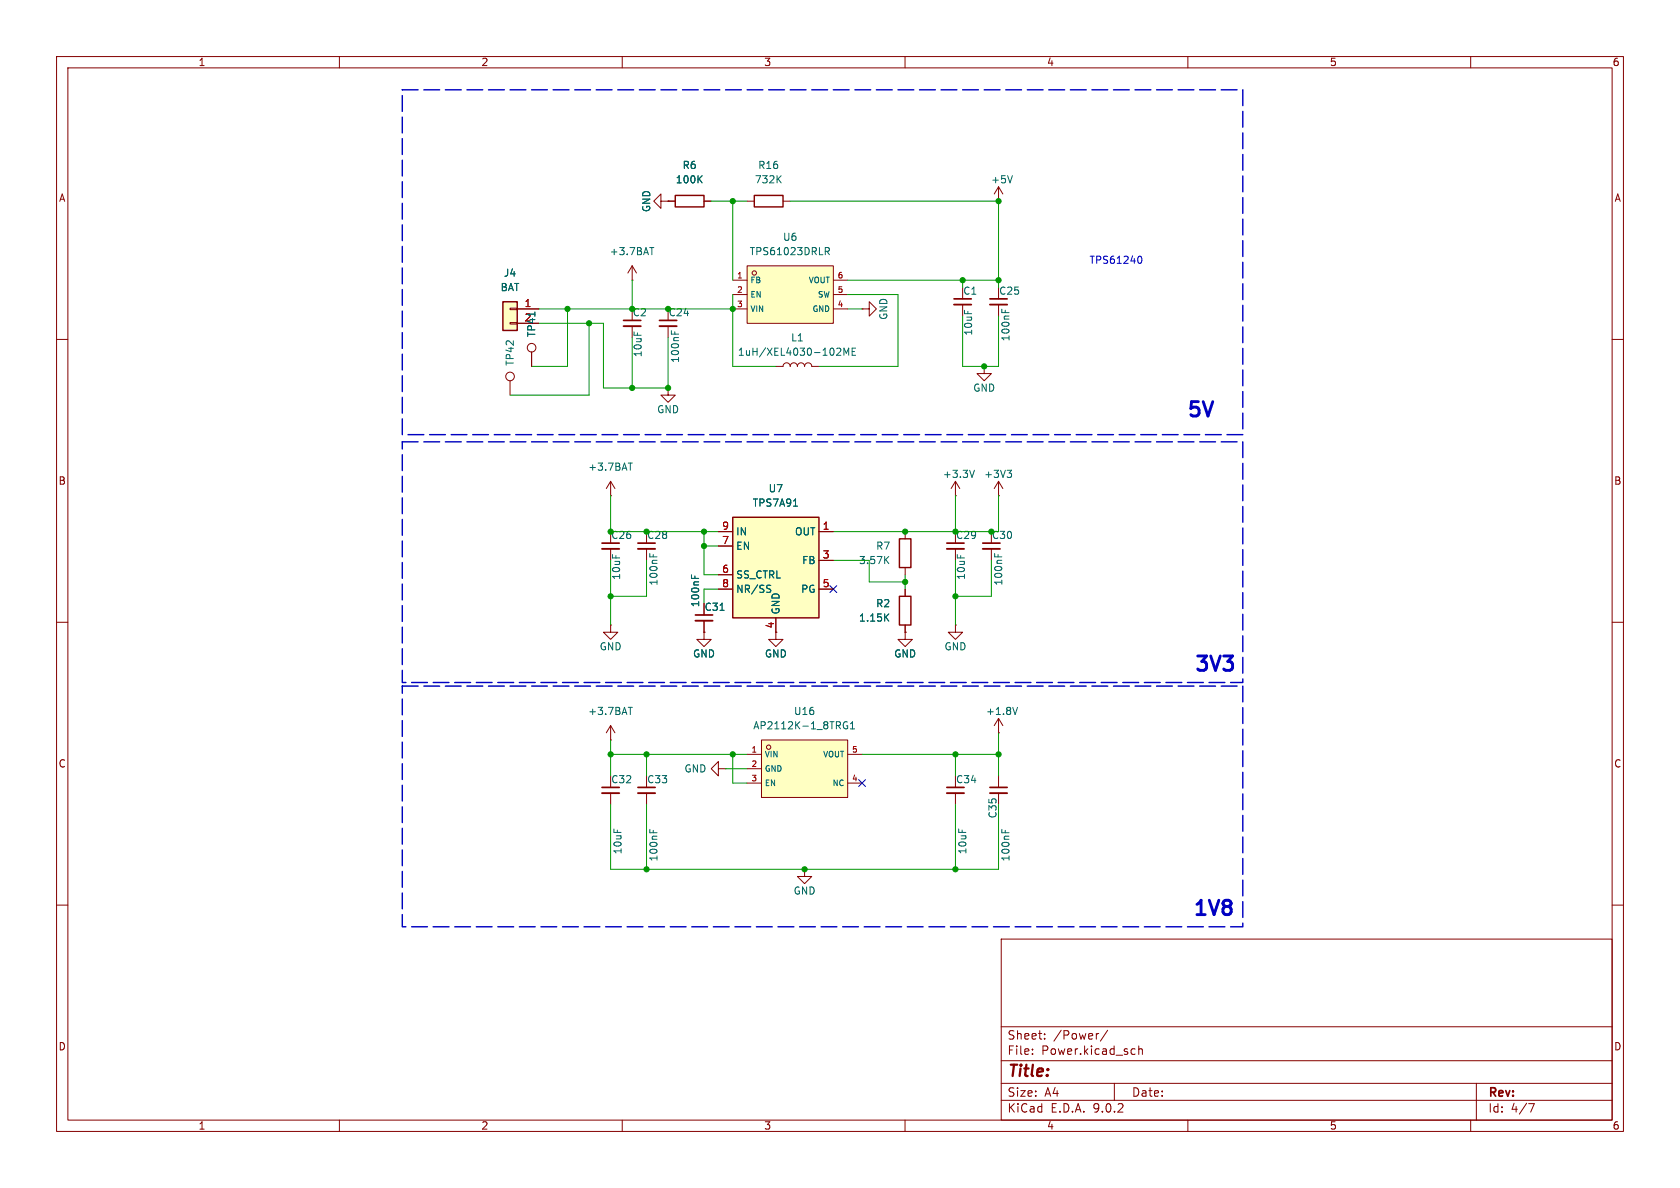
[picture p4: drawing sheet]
<svg xmlns="http://www.w3.org/2000/svg" width="297mm" height="210mm" viewBox="0 0 297 210" stroke-linecap="round" stroke-linejoin="round" font-family="sans-serif">
<g fill="none" stroke="#840000" stroke-width=".18">
<path d="M10 10h277v190h-277zM12 12h273v186h-273zM60 10v2M110 10v2M160 10v2M210 10v2M260 10v2M176.5 35.6h.1M176.5 33l-.7 1.3M176.5 33l.8 1.3M176.5 33v2.6M10 60h2"/>
<path d="M285 60h2M107.9 97v2.1M114.3 97v2.1M160 94v1.3M10 110h2M107.9 110.5v1.3h1.3l-1.3 1.2-1.2-1.2h1.2M107.9 110.5h.1M124.5 111.8v1.2h1.2l-1.2 1.3-1.3-1.3h1.3M124.5 111.8h.1M124.5 109.7v2.1M137.2 111.8v1.2h1.2l-1.2 1.3-1.3-1.3h1.3M160 111.8v1.2h-1.3l1.3 1.3 1.3-1.3h-1.3"/>
<path d="M160 111.8h.1M160 100.3v1.3M285 110h2M10 160h2M177 166h108v32h-108zM285 160h2M60 198v2M110 198v2M160 198v2M177 194.5h108M177 191.5h108M177 187.5h108"/>
<path d="M177 181.5h108M182.5 186.3v.1M182.5 185.5v.1M184.7 183.6v.1M184.7 182.8v.1M194.2 182.7l-.2 .1M195.8 182.1l-1.3 2M197 191.5v3M200.2 185.4l.5 .1M200.7 186.3l-.5 .1M201.3 185.5l.2-.1 .4 .1 .1 .9M201.3 184.9v1.5"/>
<path d="M210 198v2M260 198v2M261 191.5v6.5M270.2 195.1h1l-.6 1.5"/>
</g>
<path d="M106.4 96h3.1M112.8 96h3M122.9 108.7h3.1" fill="none" stroke="#840000" stroke-width=".3"/>
<path d="M106.4 97h3.1M112.8 97h3M122.9 109.7h3.1" fill="none" stroke="#840000" stroke-width=".33"/>
<path d="M179 31.1l-.4 1.2M114.9 97.8v.6M115.5 98v.4M156.6 98.9l.5 .7M157.1 98.4l-.7 .7M122.2 101.6v.7M122.9 101.8v.5M127.3 107.9h.7" fill="none" stroke="#006464" stroke-width=".18"/>
<path d="M159 95.3h2v5h-2z" fill="none" stroke="#840000" stroke-width=".25"/>
<path d="M129.5 91.4h15.3v17.8h-15.3z" fill="#ffffc2"/>
<path d="M129.5 91.4h15.3v17.8h-15.3zM159 105.4h2v5.1h-2z" fill="none" stroke="#840000" stroke-width=".25"/>
<g fill="none" stroke="#840000" stroke-width=".18">
<path d="M127 94h2.5M127 96.5h2.5M144.8 94h2.5M144.8 99.1h2.5M168.9 87.6h.1M168.9 85.1l-.8 1.3M168.9 85.1l.8 1.3M168.9 85.1v2.5M168.9 97v2.1M175.3 97v2.1M176.5 87.6h.1M176.5 85.1l-.7 1.3"/>
<path d="M176.5 85.1l.8 1.3M176.5 85.1v2.5M127 101.6h2.5M127 104.1h2.5M137.2 109.2v2.6M144.8 104.1h2.5M160 104.1v1.3M160 110.5v1.3M168.9 110.5v1.3h1.3l-1.3 1.2-1.3-1.2h1.3M168.9 110.5h.1M107.9 130.8h.1M107.9 128.3l-.7 1.2"/>
<path d="M107.9 128.3l.8 1.2M107.9 128.3v2.5M127 135.9v-1.3l-1.3 1.3 1.3 1.3v-1.3h1.3M128.3 135.9h.1M176.5 129.5h.1M176.5 127v2.5M176.5 127l-.7 1.3M176.5 127l.8 1.3M107.9 140.2v2M114.3 140.2v2M142.2 153.7v1.2h1.3l-1.3 1.3-1.2-1.3h1.2M142.2 153.7h.1"/>
</g>
<g fill="none" stroke="#006464" stroke-width=".18">
<path d="M140.3 89.5h.7M172.3 83.1l-.5 1.3M175.8 97.8v.6M176.4 98v.4M178 83.1h.8l-.4 .5M178.6 83.6l.2 .3v.3l-.2 .2M135.8 104.1l.3 .1 .2 .2M135.8 103.4l.5 .1M136.1 104.7h-.4M156.6 109.1l.5 .7M157.1 108.5l-.7 .8M111.1 125h.7"/>
<path d="M111.4 125v1.3M179.9 125l-.4 1.3M114.9 146.6v.6M115.5 146.8v.4"/>
</g>
<path d="M167.4 96h3M173.7 96h3.1M106.4 139.2h3.1M112.8 139.2h3" fill="none" stroke="#840000" stroke-width=".3"/>
<path d="M167.4 97h3M173.7 97h3.1M106.4 140.2h3.1M112.8 140.2h3" fill="none" stroke="#840000" stroke-width=".33"/>
<path d="M134.6 130.8h15.3v10.2h-15.3z" fill="#ffffc2"/>
<circle cx="135.9" cy="132.1" r=".38" fill="#ffffc2" stroke="#ffffc2" stroke-width=".18"/>
<g fill="none" stroke="#840000" stroke-width=".18">
<path d="M90.2 67.3v2.6M137.2 64.8h1.2a.64 .64 0 0 1 .7-.7 .64 .64 0 0 1 .6 .7 .64 .64 0 0 1 .6-.7 .64 .64 0 0 1 .7 .7 .64 .64 0 0 1 .6-.7 .64 .64 0 0 1 .6 .7 .64 .64 0 0 1 .7-.7 .64 .64 0 0 1 .6 .7h1.3M132.1 133.4h2.5M132.1 135.9h2.5M132.1 138.4h2.5M134.6 130.8h15.3v10.2h-15.3zM149.9 133.4h2.5M149.9 138.4h2.5M176.5 137.2v2M168.9 140.2v2M176.5 140.2v2"/>
<circle cx="90.2" cy="66.5" r=".76"/>
<circle cx="135.9" cy="132.1" r=".38"/>
</g>
<path d="M148 61.6l.4-.1 .3 .4-.8 .9h.8M149.2 62.8v-1.3l.4 .9 .4-.9v1.3M150.6 62.1h.5M151.3 61.5h-.7v1.3h.7M149.8 127.6a.59 .59 0 0 0-.7 .6 .59 .59 0 0 0 .7 .6l.1-.5h-.3M150.3 128.8h.8M150.3 127.9l.4-.3v1.2M177.1 146.6v.6M177.7 146.8v.4" fill="none" stroke="#006464" stroke-width=".18"/>
<path d="M167.4 139.2h3M175 139.2h3.1" fill="none" stroke="#840000" stroke-width=".3"/>
<path d="M167.4 140.2h3M175 140.2h3.1" fill="none" stroke="#840000" stroke-width=".33"/>
<path d="M132.1 47h15.2v10.2h-15.2z" fill="#ffffc2"/>
<circle cx="133.4" cy="48.3" r=".38" fill="#ffffc2" stroke="#ffffc2" stroke-width=".18"/>
<g fill="none" stroke="#840000" stroke-width=".18">
<path d="M116.8 35.6v-1.3l-1.2 1.3 1.2 1.2v-1.2h1.3M118.1 35.6h.1M118.1 35.6h1.3M124.5 35.6h1.2M111.8 57.7v2M118.1 57.7v2M129.5 49.5h2.6M129.5 52.1h2.6M129.5 54.6h2.6M132.1 47h15.2v10.2h-15.2zM147.3 49.5h2.6M147.3 52.1h2.6"/>
<path d="M147.3 54.6h2.6M176.5 53.8v2.1M118.1 68.6v1.3h1.3l-1.3 1.2-1.3-1.2h1.3M118.1 68.6h.1M174 64.8v1.2h1.3l-1.3 1.3-1.3-1.3h1.3M174 64.8h.1M107.9 87.6h.1M107.9 85.1l-.7 1.3M107.9 85.1l.8 1.3M107.9 85.1v2.5"/>
<circle cx="133.4" cy="48.3" r=".38"/>
</g>
<path d="M123.6 31.6l.5 .7M124.1 31.1l-.7 .7M118.7 58.5v.6M119.3 58.6v.5M145.9 43.8h.5l.2 .2-.1 .4h-.6M146.2 44.4l.4 .6M177.1 54.7v.6M177.7 54.8v.5M111.1 81.9h.7M111.4 81.9v1.2" fill="none" stroke="#006464" stroke-width=".18"/>
<path d="M110.2 56.6h3.1M116.6 56.6h3M175 52.8h3.1" fill="none" stroke="#840000" stroke-width=".3"/>
<path d="M110.2 57.7h3.1M116.6 57.7h3M175 53.8h3.1" fill="none" stroke="#840000" stroke-width=".33"/>
<path d="M119.4 34.5h5.1v2.1h-5.1z" fill="none" stroke="#840000" stroke-width=".25"/>
<path d="M88.9 53.3h2.5v5.1h-2.5z" fill="#ffffc2"/>
<path d="M133.3 34.5h5.1v2.1h-5.1zM88.9 53.3h2.5v5.1h-2.5z" fill="none" stroke="#840000" stroke-width=".25"/>
<g fill="none" stroke="#840000" stroke-width=".18">
<path d="M118.1 35.6h.1M118.1 35.6h1.3M124.5 35.6h1.2M132.1 35.6h1.2M138.4 35.6h1.3M90.2 54.5h1.2v.2h-1.2zM90.2 57h1.2v.3h-1.2zM91.4 54.6h3.8M91.4 57.2h3.8M111.8 49.5h.1M111.8 47l-.8 1.3M111.8 47l.7 1.3"/>
<path d="M111.8 47v2.5M152.4 54.6h1.3v-1.3l1.2 1.3-1.2 1.3v-1.3M152.4 54.6h.1M170.2 53.8v2.1M94 62.2v2.6M127 94h2.5M127 96.5h2.5M144.8 94h2.5M144.8 99.1h2.5M124.5 111.8h.1M124.5 109.7v2.1M127 101.6h2.5"/>
<path d="M127 104.1h2.5M137.2 109.2v2.6M144.8 104.1h2.5M160 111.8h.1M160 104.1v1.3M160 110.5v1.3"/>
<circle cx="94" cy="61.5" r=".76"/>
</g>
<g fill="none" stroke="#006464" stroke-width=".18">
<path d="M123.6 31.6l.5 .7M124.1 31.1l-.7 .7M137.6 31.6l.5 .7M138.1 31.1l-.7 .7M94.6 55.2v.7M114.9 43.8h.7M115.2 43.8v1.2M140.3 89.5h.7M122.2 101.6v.7M122.9 101.8v.5M127.3 107.9h.7M135.8 104.1l.3 .1 .2 .2"/>
<path d="M135.8 103.4l.5 .1M136.1 104.7h-.4M156.6 109.1l.5 .7M157.1 108.5l-.7 .8"/>
</g>
<path d="M168.7 52.8h3" fill="none" stroke="#840000" stroke-width=".3"/>
<path d="M168.7 53.8h3" fill="none" stroke="#840000" stroke-width=".33"/>
<g fill="none" stroke="#009600" stroke-width=".18">
<path d="M125.7 35.6h6.4M129.5 35.6v13.9M139.7 35.6h36.8v15.2M95.2 57.2h11.5v11.4h11.4v-8.9M95.2 54.6h34.3M100.3 54.6v10.2h-6.3M104.1 57.2v12.7h-13.9M111.8 49.5v5.1M111.8 59.7v8.9M129.5 52.1v12.7h7.7M149.9 52.1h8.8v12.7h-13.9M149.9 54.6h2.5"/>
<path d="M149.9 49.5h26.6M170.2 55.9v8.9h6.3v-8.9M170.2 49.5v1.3M107.9 87.6v6.4h19.1M107.9 99.1v11.4M114.3 99.1v6.3h-6.4M124.5 94v7.6h2.5M124.5 96.5h2.5M147.3 94h28M147.3 99.1h6.4v3.8h6.3M168.9 87.6v6.4M168.9 99.1v11.4"/>
<path d="M175.3 99.1v6.3h-6.4M176.5 87.6v6.4M127 104.1h-2.5v2.6M160 101.6v2.5M107.9 130.8v6.4M107.9 133.4h24.2M114.3 133.4v3.8M128.3 135.9h3.8M129.5 133.4v5h2.6M152.4 133.4h24.1M168.9 133.4v3.8M176.5 129.5v7.7"/>
<path d="M107.9 142.2v11.5h68.6v-11.5M114.3 142.2v11.5M168.9 142.2v11.5"/>
</g>
<path d="M146.7 103.5l1.2 1.2M147.9 103.5l-1.2 1.2M151.8 137.8l1.2 1.2M153 137.8l-1.2 1.2" fill="none" stroke="#000084" stroke-width=".18"/>
<path d="M201.3 45.3h.1a.68 .68 0 0 1 .5 .6 .68 .68 0 0 1-.5 .7l-.1-.1" fill="none" stroke="#0000c2" stroke-width=".18"/>
<path d="M71.1 15.9h148.6v60.9h-148.6zM71.1 78.1h148.6v42.6h-148.6zM71.1 121.3h148.6v42.5h-148.6z" fill="none" stroke="#0000c2" stroke-width=".25" stroke-dasharray="2.8 1"/>
<g fill="#009600" stroke="#009600" stroke-width=".18">
<circle cx="176.5" cy="133.4" r=".46"/>
<circle cx="114.3" cy="133.4" r=".46"/>
<circle cx="114.3" cy="153.7" r=".46"/>
<circle cx="129.5" cy="133.4" r=".46"/>
<circle cx="168.9" cy="153.7" r=".46"/>
<circle cx="168.9" cy="133.4" r=".46"/>
<circle cx="142.2" cy="153.7" r=".46"/>
<circle cx="107.9" cy="133.4" r=".46"/>
<circle cx="160" cy="102.9" r=".46"/>
<circle cx="168.9" cy="105.4" r=".46"/>
<circle cx="176.5" cy="49.5" r=".46"/>
<circle cx="170.2" cy="49.5" r=".46"/>
<circle cx="176.5" cy="35.6" r=".46"/>
<circle cx="168.9" cy="94" r=".46"/>
<circle cx="175.3" cy="94" r=".46"/>
<circle cx="129.5" cy="54.6" r=".46"/>
<circle cx="129.5" cy="35.6" r=".46"/>
<circle cx="174" cy="64.8" r=".46"/>
<circle cx="160" cy="94" r=".46"/>
<circle cx="107.9" cy="94" r=".46"/>
<circle cx="124.5" cy="94" r=".46"/>
<circle cx="114.3" cy="94" r=".46"/>
<circle cx="111.8" cy="68.6" r=".46"/>
<circle cx="104.1" cy="57.2" r=".46"/>
<circle cx="100.3" cy="54.6" r=".46"/>
<circle cx="111.8" cy="54.6" r=".46"/>
<circle cx="107.9" cy="105.4" r=".46"/>
<circle cx="124.5" cy="96.5" r=".46"/>
<circle cx="118.1" cy="54.6" r=".46"/>
<circle cx="118.1" cy="68.6" r=".46"/>
</g>
<g font-size="3.5" fill="#0000c2">
<text x="209.5" y="74.4">5V</text>
<text x="210.9" y="119.4">3V3</text>
<text x="210.6" y="162.6">1V8</text>
</g>
<text font-size="2.8" fill="#840000" x="178" y="190.9">Title:</text>
<g font-size="2.1" fill="#840000">
<text x="178" y="184">Sheet:</text>
<text x="186.2" y="184">/Power/</text>
<text x="178" y="186.7">File:</text>
<text x="184.1" y="186.7">Power.kicad_sch</text>
<text x="178" y="196.9">KiCad</text>
<text x="178" y="194.1">Size:</text>
<text x="184.7" y="194.1">A4</text>
<text x="185.7" y="196.9">E.D.A.</text>
<text x="193.3" y="196.9">9.0.2</text>
<text x="200" y="194.1">Date:</text>
<text x="263" y="194.3">Rev:</text>
<text x="263" y="196.9">Id:</text>
<text x="267.1" y="196.9">4/7</text>
</g>
<g font-size="1.8" fill="#840000">
<text x="35" y="11.9">1</text>
<text x="85" y="11.9">2</text>
<text x="135" y="11.9">3</text>
<text x="185" y="11.9">4</text>
<text x="235" y="11.9">5</text>
<text x="285" y="11.9">6</text>
<text x="10.3" y="35.9">A</text>
<text x="285.3" y="35.9">A</text>
<text x="10.3" y="85.9">B</text>
<text x="285.3" y="85.9">B</text>
<text x="124.5" y="108.2">C31</text>
<text x="10.3" y="135.9">C</text>
<text x="285.3" y="135.9">C</text>
<text x="10.3" y="185.9">D</text>
<text x="285.3" y="185.9">D</text>
<text x="35" y="199.9">1</text>
<text x="85" y="199.9">2</text>
<text x="135" y="199.9">3</text>
<text x="185" y="199.9">4</text>
<text x="235" y="199.9">5</text>
<text x="285" y="199.9">6</text>
</g>
<g font-size="1.8" fill="#006464">
<text x="119.4" y="32.6">100K</text>
<text x="120.6" y="30.1">R6</text>
<text x="133.3" y="32.6">732K</text>
<text x="133.9" y="30.1">R16</text>
<text x="175.1" y="32.6">+5V</text>
<text x="115.2" y="37.6" transform="rotate(-90 115.2 37.6)">GND</text>
<text x="107.7" y="45.3">+3.7BAT</text>
<text x="132.4" y="45.3">TPS61023DRLR</text>
<text x="138.3" y="42.8">U6</text>
<text x="88.4" y="51.7">BAT</text>
<text x="89" y="49.1">J4</text>
<text x="170.2" y="52.3">C1</text>
<text x="176.5" y="52.3">C25</text>
<text x="92.6" y="56.9">2</text>
<text x="94.8" y="59.7" transform="rotate(-90 94.8 59.7)">TP41</text>
<text x="111.8" y="56.1">C2</text>
<text x="118.1" y="56.1">C24</text>
<text x="157.1" y="56.6" transform="rotate(-90 157.1 56.6)">GND</text>
<text x="172.1" y="59.4" transform="rotate(-90 172.1 59.4)">10uF</text>
<text x="91" y="64.8" transform="rotate(-90 91 64.8)">TP42</text>
<text x="113.6" y="63.2" transform="rotate(-90 113.6 63.2)">10uF</text>
<text x="120.2" y="64.3" transform="rotate(-90 120.2 64.3)">100nF</text>
<text x="130.3" y="63.1">1uH/XEL4030-102ME</text>
<text x="139.7" y="60.6">L1</text>
<text x="178.7" y="60.4" transform="rotate(-90 178.7 60.4)">100nF</text>
<text x="172" y="69.4">GND</text>
<text x="116.1" y="73.3">GND</text>
<text x="103.9" y="83.4">+3.7BAT</text>
<text x="133" y="89.8">TPS7A91</text>
<text x="135.8" y="87.2">U7</text>
<text x="166.6" y="84.7">+3.3V</text>
<text x="173.9" y="84.7">+3V3</text>
<text x="108" y="95.5">C26</text>
<text x="114.3" y="95.5">C28</text>
<text x="130" y="94.8">IN</text>
<text x="140.4" y="94.8">OUT</text>
<text x="168.9" y="95.5">C29</text>
<text x="130" y="97.4">EN</text>
<text x="141.7" y="99.9">FB</text>
<text x="151.8" y="99.9">3.57K</text>
<text x="154.8" y="97.4">R7</text>
<text x="109.8" y="102.6" transform="rotate(-90 109.8 102.6)">10uF</text>
<text x="116.4" y="103.6" transform="rotate(-90 116.4 103.6)">100nF</text>
<text x="123.8" y="107.4" transform="rotate(-90 123.8 107.4)">100nF</text>
<text x="130" y="102.5">SS_CTRL</text>
<text x="130" y="105">NR/SS</text>
<text x="141.5" y="105">PG</text>
<text x="154.8" y="107.5">R2</text>
<text x="170.8" y="102.6" transform="rotate(-90 170.8 102.6)">10uF</text>
<text x="177.4" y="103.6" transform="rotate(-90 177.4 103.6)">100nF</text>
<text x="138" y="108.7" transform="rotate(-90 138 108.7)">GND</text>
<text x="151.8" y="110.1">1.15K</text>
<text x="105.9" y="115.2">GND</text>
<text x="122.4" y="116.4">GND</text>
<text x="135.1" y="116.4">GND</text>
<text x="158" y="116.4">GND</text>
<text x="166.9" y="115.2">GND</text>
<text x="103.9" y="126.6">+3.7BAT</text>
<text x="133.1" y="129.1">AP2112K-1_8TRG1</text>
<text x="140.3" y="126.6">U16</text>
<text x="174.2" y="126.6">+1.8V</text>
<text x="120.9" y="136.8">GND</text>
<text x="108" y="138.7">C32</text>
<text x="114.3" y="138.7">C33</text>
<text x="168.9" y="138.7">C34</text>
<text x="176.4" y="144.8" transform="rotate(-90 176.4 144.8)">C35</text>
<text x="110.1" y="151.1" transform="rotate(-90 110.1 151.1)">10uF</text>
<text x="116.4" y="152.4" transform="rotate(-90 116.4 152.4)">100nF</text>
<text x="171" y="151.1" transform="rotate(-90 171 151.1)">10uF</text>
<text x="178.7" y="152.4" transform="rotate(-90 178.7 152.4)">100nF</text>
<text x="140.2" y="158.3">GND</text>
</g>
<text font-size="1.8" fill="#0000c2" x="192.5" y="46.8">TPS61240</text>
<g font-size="1.8" fill="#a90000">
<text x="92.6" y="54.4">1</text>
<text x="127.6" y="93.7">9</text>
<text x="145.3" y="93.7">1</text>
<text x="127.6" y="96.3">7</text>
<text x="127.6" y="101.3">6</text>
<text x="145.3" y="98.8">3</text>
<text x="127.6" y="103.9">8</text>
<text x="145.3" y="103.9">5</text>
<text x="136.9" y="111.2" transform="rotate(-90 136.9 111.2)">4</text>
</g>
<text font-size="1.8" fill="#009600" x="175.3" y="95.5">C30</text>
<g font-size="1.4" fill="#a90000">
<text x="130.2" y="49.3">1</text>
<text x="130.2" y="51.8">2</text>
<text x="148" y="49.3">6</text>
<text x="148" y="51.8">5</text>
<text x="130.2" y="54.4">3</text>
<text x="148" y="54.4">4</text>
<text x="132.7" y="133.1">1</text>
<text x="132.7" y="135.6">2</text>
<text x="150.5" y="133.1">5</text>
<text x="132.7" y="138.2">3</text>
<text x="150.5" y="138.2">4</text>
</g>
<g font-size="1.4" fill="#006464">
<text x="132.6" y="50.3">FB</text>
<text x="132.6" y="52.8">EN</text>
<text x="142.8" y="50.3">VOUT</text>
<text x="144.5" y="52.8">SW</text>
<text x="132.6" y="55.3">VIN</text>
<text x="143.5" y="55.3">GND</text>
<text x="135.1" y="134.1">VIN</text>
<text x="135.1" y="136.6">GND</text>
<text x="145.4" y="134.1">VOUT</text>
<text x="135.1" y="139.2">EN</text>
<text x="147" y="139.2">NC</text>
</g>
</svg>
